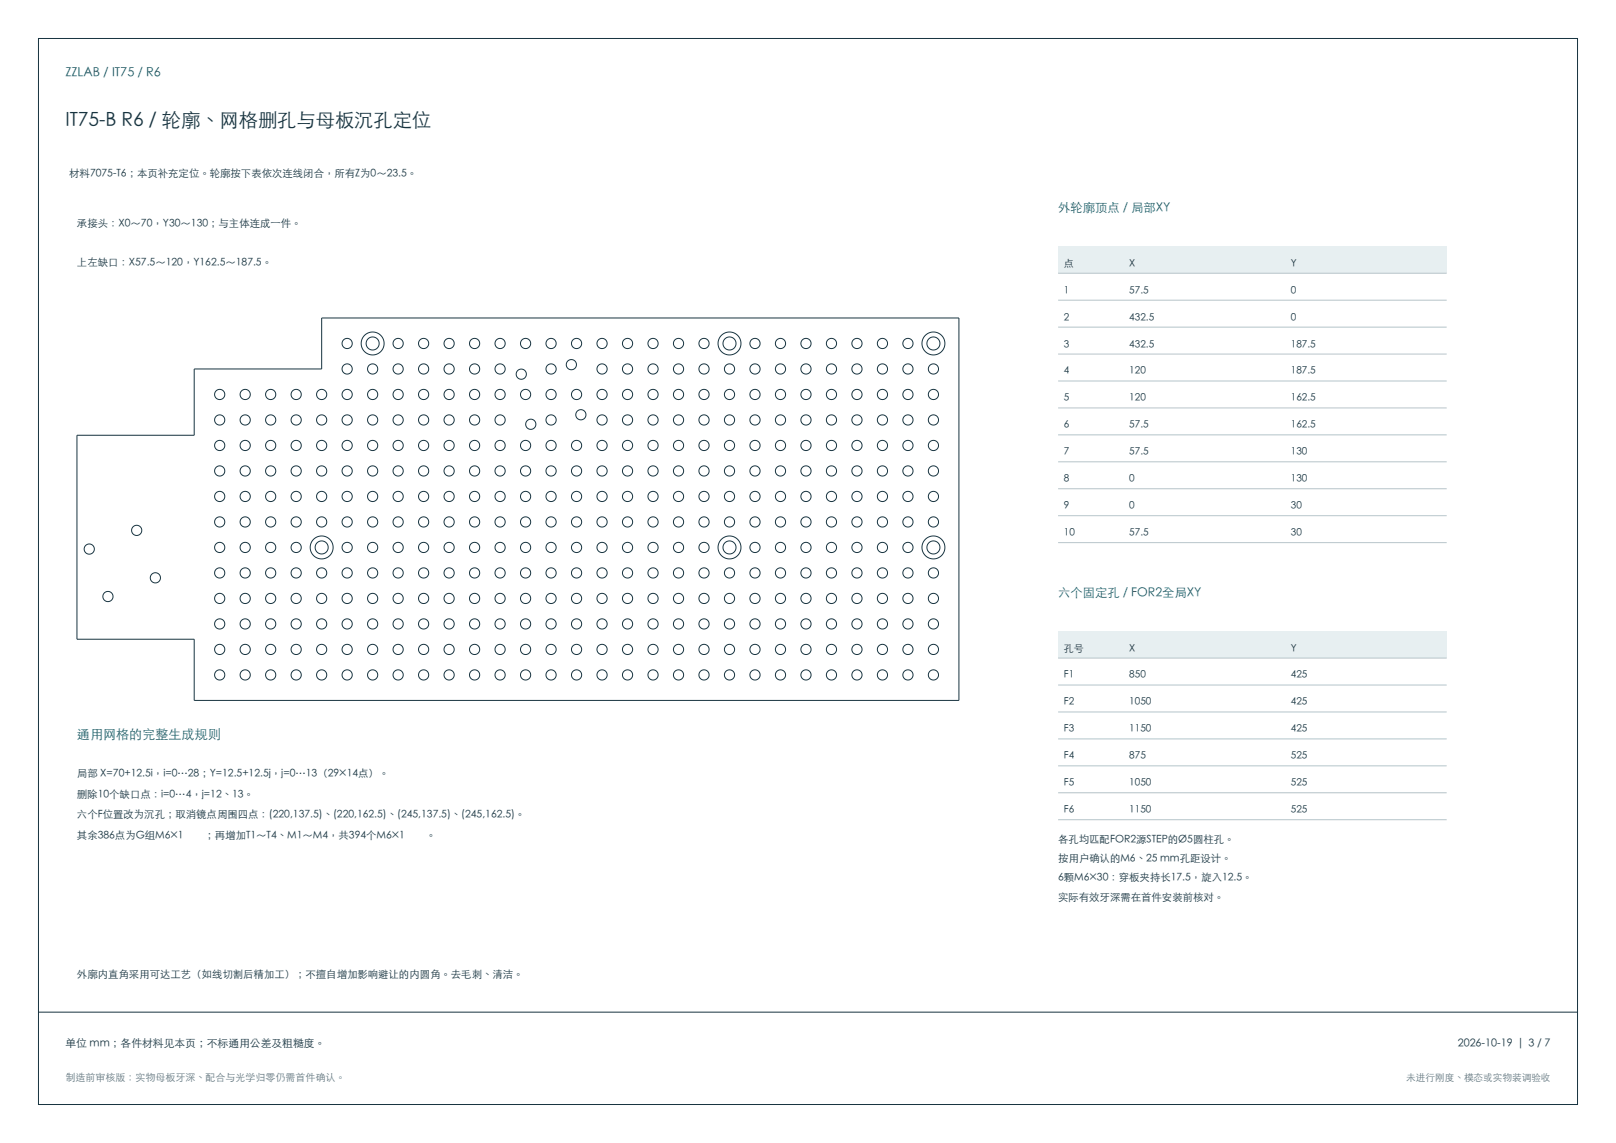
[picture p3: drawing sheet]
<svg xmlns="http://www.w3.org/2000/svg" width="420mm" height="297mm" viewBox="0 0 420 297" stroke-linecap="round" stroke-linejoin="round" font-family="sans-serif">
<g fill="none" stroke="#183440" stroke-width=".26">
<path d="M10 10h400v277h-400zM20 113.1h30.5v-17.2h33.1v-13.3h165.6v99.4h-198.7v-15.9h-30.5zM10 263h400"/>
<circle cx="90.2" cy="89.2" r="1.32"/>
<circle cx="90.2" cy="95.9" r="1.32"/>
<circle cx="96.8" cy="89.2" r="1.7"/>
<circle cx="96.9" cy="95.9" r="1.32"/>
<circle cx="96.9" cy="89.2" r="2.98"/>
<circle cx="103.5" cy="89.2" r="1.33"/>
<circle cx="103.5" cy="95.9" r="1.33"/>
<circle cx="110.1" cy="89.2" r="1.33"/>
<circle cx="110.1" cy="95.9" r="1.33"/>
<circle cx="116.7" cy="95.9" r="1.33"/>
<circle cx="116.7" cy="89.2" r="1.33"/>
<circle cx="123.4" cy="89.2" r="1.33"/>
<circle cx="123.4" cy="95.9" r="1.33"/>
<circle cx="130" cy="95.9" r="1.33"/>
<circle cx="130" cy="89.2" r="1.33"/>
<circle cx="135.5" cy="97.2" r="1.33"/>
<circle cx="136.6" cy="89.2" r="1.33"/>
<circle cx="143.2" cy="89.2" r="1.33"/>
<circle cx="143.2" cy="95.9" r="1.33"/>
<circle cx="148.5" cy="94.8" r="1.32"/>
<circle cx="149.9" cy="89.2" r="1.33"/>
<circle cx="156.5" cy="89.2" r="1.33"/>
<circle cx="156.5" cy="95.9" r="1.33"/>
<circle cx="163.1" cy="89.2" r="1.33"/>
<circle cx="163.1" cy="95.9" r="1.33"/>
<circle cx="169.7" cy="95.9" r="1.33"/>
<circle cx="169.7" cy="89.2" r="1.33"/>
<circle cx="176.4" cy="89.2" r="1.33"/>
<circle cx="176.4" cy="95.9" r="1.33"/>
<circle cx="183" cy="89.2" r="1.33"/>
<circle cx="183" cy="95.9" r="1.33"/>
<circle cx="189.6" cy="89.2" r="1.7"/>
<circle cx="189.6" cy="95.9" r="1.33"/>
<circle cx="189.6" cy="89.2" r="2.98"/>
<circle cx="196.2" cy="89.2" r="1.33"/>
<circle cx="196.2" cy="95.9" r="1.33"/>
<circle cx="202.9" cy="89.2" r="1.33"/>
<circle cx="202.9" cy="95.9" r="1.33"/>
<circle cx="209.5" cy="89.2" r="1.33"/>
<circle cx="209.5" cy="95.9" r="1.33"/>
<circle cx="216.1" cy="95.9" r="1.33"/>
<circle cx="216.1" cy="89.2" r="1.33"/>
<circle cx="222.7" cy="95.9" r="1.33"/>
<circle cx="222.7" cy="89.2" r="1.33"/>
<circle cx="229.4" cy="89.2" r="1.33"/>
<circle cx="229.4" cy="95.9" r="1.33"/>
<circle cx="236" cy="95.9" r="1.33"/>
<circle cx="236" cy="89.2" r="1.33"/>
<circle cx="242.6" cy="89.2" r="1.7"/>
<circle cx="242.6" cy="95.9" r="1.33"/>
<circle cx="242.6" cy="89.2" r="2.98"/>
<circle cx="57.1" cy="102.5" r="1.32"/>
<circle cx="57.1" cy="115.7" r="1.32"/>
<circle cx="57.1" cy="109.1" r="1.32"/>
<circle cx="63.7" cy="115.7" r="1.32"/>
<circle cx="63.7" cy="102.5" r="1.32"/>
<circle cx="63.7" cy="109.1" r="1.32"/>
<circle cx="70.4" cy="115.7" r="1.32"/>
<circle cx="70.4" cy="102.5" r="1.32"/>
<circle cx="70.4" cy="109.1" r="1.32"/>
<circle cx="77" cy="115.7" r="1.32"/>
<circle cx="77" cy="102.5" r="1.32"/>
<circle cx="77" cy="109.1" r="1.32"/>
<circle cx="83.6" cy="102.5" r="1.32"/>
<circle cx="83.6" cy="115.7" r="1.32"/>
<circle cx="83.6" cy="109.1" r="1.32"/>
<circle cx="90.2" cy="115.7" r="1.32"/>
<circle cx="90.2" cy="102.5" r="1.32"/>
<circle cx="90.2" cy="109.1" r="1.32"/>
<circle cx="96.9" cy="109.1" r="1.32"/>
<circle cx="96.9" cy="102.5" r="1.32"/>
<circle cx="96.9" cy="115.7" r="1.32"/>
<circle cx="103.5" cy="102.5" r="1.33"/>
<circle cx="103.5" cy="115.7" r="1.33"/>
<circle cx="103.5" cy="109.1" r="1.33"/>
<circle cx="110.1" cy="115.7" r="1.33"/>
<circle cx="110.1" cy="102.5" r="1.33"/>
<circle cx="110.1" cy="109.1" r="1.33"/>
<circle cx="116.7" cy="109.1" r="1.33"/>
<circle cx="116.7" cy="102.5" r="1.33"/>
<circle cx="116.7" cy="115.7" r="1.33"/>
<circle cx="123.4" cy="115.7" r="1.33"/>
<circle cx="123.4" cy="109.1" r="1.33"/>
<circle cx="123.4" cy="102.5" r="1.33"/>
<circle cx="130" cy="115.7" r="1.33"/>
<circle cx="130" cy="102.5" r="1.33"/>
<circle cx="130" cy="109.1" r="1.33"/>
<circle cx="136.6" cy="115.7" r="1.33"/>
<circle cx="136.6" cy="102.5" r="1.33"/>
<circle cx="138" cy="110.2" r="1.33"/>
<circle cx="143.2" cy="115.7" r="1.33"/>
<circle cx="143.2" cy="102.5" r="1.33"/>
<circle cx="143.2" cy="109.1" r="1.33"/>
<circle cx="149.9" cy="115.7" r="1.33"/>
<circle cx="149.9" cy="102.5" r="1.33"/>
<circle cx="151" cy="107.8" r="1.33"/>
<circle cx="156.5" cy="115.7" r="1.33"/>
<circle cx="156.5" cy="102.5" r="1.33"/>
<circle cx="156.5" cy="109.1" r="1.33"/>
<circle cx="163.1" cy="102.5" r="1.33"/>
<circle cx="163.1" cy="115.7" r="1.33"/>
<circle cx="163.1" cy="109.1" r="1.33"/>
<circle cx="169.7" cy="115.7" r="1.33"/>
<circle cx="169.7" cy="109.1" r="1.33"/>
<circle cx="169.7" cy="102.5" r="1.33"/>
<circle cx="176.4" cy="109.1" r="1.33"/>
<circle cx="176.4" cy="115.7" r="1.33"/>
<circle cx="176.4" cy="102.5" r="1.33"/>
<circle cx="183" cy="109.1" r="1.33"/>
<circle cx="183" cy="115.7" r="1.33"/>
<circle cx="183" cy="102.5" r="1.33"/>
<circle cx="189.6" cy="109.1" r="1.33"/>
<circle cx="189.6" cy="115.7" r="1.33"/>
<circle cx="189.6" cy="102.5" r="1.33"/>
<circle cx="196.2" cy="109.1" r="1.33"/>
<circle cx="196.2" cy="102.5" r="1.33"/>
<circle cx="196.2" cy="115.7" r="1.33"/>
<circle cx="202.9" cy="109.1" r="1.33"/>
<circle cx="202.9" cy="115.7" r="1.33"/>
<circle cx="202.9" cy="102.5" r="1.33"/>
<circle cx="209.5" cy="109.1" r="1.33"/>
<circle cx="209.5" cy="102.5" r="1.33"/>
<circle cx="209.5" cy="115.7" r="1.33"/>
<circle cx="216.1" cy="109.1" r="1.33"/>
<circle cx="216.1" cy="115.7" r="1.33"/>
<circle cx="216.1" cy="102.5" r="1.33"/>
<circle cx="222.7" cy="109.1" r="1.33"/>
<circle cx="222.7" cy="102.5" r="1.33"/>
<circle cx="222.7" cy="115.7" r="1.33"/>
<circle cx="229.4" cy="115.7" r="1.33"/>
<circle cx="229.4" cy="109.1" r="1.33"/>
<circle cx="229.4" cy="102.5" r="1.33"/>
<circle cx="236" cy="109.1" r="1.33"/>
<circle cx="236" cy="102.5" r="1.33"/>
<circle cx="236" cy="115.7" r="1.33"/>
<circle cx="242.6" cy="115.7" r="1.33"/>
<circle cx="242.6" cy="109.1" r="1.33"/>
<circle cx="242.6" cy="102.5" r="1.33"/>
<circle cx="35.5" cy="137.8" r="1.33"/>
<circle cx="57.1" cy="135.6" r="1.32"/>
<circle cx="57.1" cy="122.4" r="1.32"/>
<circle cx="57.1" cy="129" r="1.32"/>
<circle cx="63.7" cy="122.4" r="1.32"/>
<circle cx="63.7" cy="135.6" r="1.32"/>
<circle cx="63.7" cy="129" r="1.32"/>
<circle cx="70.4" cy="135.6" r="1.32"/>
<circle cx="70.4" cy="122.4" r="1.32"/>
<circle cx="70.4" cy="129" r="1.32"/>
<circle cx="77" cy="135.6" r="1.32"/>
<circle cx="77" cy="122.4" r="1.32"/>
<circle cx="77" cy="129" r="1.32"/>
<circle cx="83.6" cy="135.6" r="1.32"/>
<circle cx="83.6" cy="122.4" r="1.32"/>
<circle cx="83.6" cy="129" r="1.32"/>
<circle cx="90.2" cy="135.6" r="1.32"/>
<circle cx="90.2" cy="122.4" r="1.32"/>
<circle cx="90.2" cy="129" r="1.32"/>
<circle cx="96.9" cy="135.6" r="1.32"/>
<circle cx="96.9" cy="129" r="1.32"/>
<circle cx="96.9" cy="122.4" r="1.32"/>
<circle cx="103.5" cy="135.6" r="1.33"/>
<circle cx="103.5" cy="129" r="1.33"/>
<circle cx="103.5" cy="122.4" r="1.33"/>
<circle cx="110.1" cy="122.4" r="1.33"/>
<circle cx="110.1" cy="135.6" r="1.33"/>
<circle cx="110.1" cy="129" r="1.33"/>
<circle cx="116.7" cy="122.4" r="1.33"/>
<circle cx="116.7" cy="135.6" r="1.33"/>
<circle cx="116.7" cy="129" r="1.33"/>
<circle cx="123.4" cy="122.4" r="1.33"/>
<circle cx="123.4" cy="129" r="1.33"/>
<circle cx="123.4" cy="135.6" r="1.33"/>
<circle cx="130" cy="122.4" r="1.33"/>
<circle cx="130" cy="135.6" r="1.33"/>
<circle cx="130" cy="129" r="1.33"/>
<circle cx="136.6" cy="129" r="1.33"/>
<circle cx="136.6" cy="122.4" r="1.33"/>
<circle cx="136.6" cy="135.6" r="1.33"/>
<circle cx="143.2" cy="135.6" r="1.33"/>
<circle cx="143.2" cy="129" r="1.33"/>
<circle cx="143.2" cy="122.4" r="1.33"/>
<circle cx="149.9" cy="135.6" r="1.33"/>
<circle cx="149.9" cy="122.4" r="1.33"/>
<circle cx="149.9" cy="129" r="1.33"/>
<circle cx="156.5" cy="135.6" r="1.33"/>
<circle cx="156.5" cy="129" r="1.33"/>
<circle cx="156.5" cy="122.4" r="1.33"/>
<circle cx="163.1" cy="135.6" r="1.33"/>
<circle cx="163.1" cy="129" r="1.33"/>
<circle cx="163.1" cy="122.4" r="1.33"/>
<circle cx="169.7" cy="135.6" r="1.33"/>
<circle cx="169.7" cy="129" r="1.33"/>
<circle cx="169.7" cy="122.4" r="1.33"/>
<circle cx="176.4" cy="135.6" r="1.33"/>
<circle cx="176.4" cy="122.4" r="1.33"/>
<circle cx="176.4" cy="129" r="1.33"/>
<circle cx="183" cy="135.6" r="1.33"/>
<circle cx="183" cy="122.4" r="1.33"/>
<circle cx="183" cy="129" r="1.33"/>
<circle cx="189.6" cy="135.6" r="1.33"/>
<circle cx="189.6" cy="129" r="1.33"/>
<circle cx="189.6" cy="122.4" r="1.33"/>
<circle cx="196.2" cy="122.4" r="1.33"/>
<circle cx="196.2" cy="135.6" r="1.33"/>
<circle cx="196.2" cy="129" r="1.33"/>
<circle cx="202.9" cy="129" r="1.33"/>
<circle cx="202.9" cy="122.4" r="1.33"/>
<circle cx="202.9" cy="135.6" r="1.33"/>
<circle cx="209.5" cy="122.4" r="1.33"/>
<circle cx="209.5" cy="135.6" r="1.33"/>
<circle cx="209.5" cy="129" r="1.33"/>
<circle cx="216.1" cy="135.6" r="1.33"/>
<circle cx="216.1" cy="129" r="1.33"/>
<circle cx="216.1" cy="122.4" r="1.33"/>
<circle cx="222.7" cy="129" r="1.33"/>
<circle cx="222.7" cy="122.4" r="1.33"/>
<circle cx="222.7" cy="135.6" r="1.33"/>
<circle cx="229.4" cy="129" r="1.33"/>
<circle cx="229.4" cy="135.6" r="1.33"/>
<circle cx="229.4" cy="122.4" r="1.33"/>
<circle cx="236" cy="122.4" r="1.33"/>
<circle cx="236" cy="129" r="1.33"/>
<circle cx="236" cy="135.6" r="1.33"/>
<circle cx="242.6" cy="135.6" r="1.33"/>
<circle cx="242.6" cy="129" r="1.33"/>
<circle cx="242.6" cy="122.4" r="1.33"/>
<circle cx="23.2" cy="142.7" r="1.32"/>
<circle cx="28.1" cy="155" r="1.33"/>
<circle cx="40.4" cy="150.1" r="1.32"/>
<circle cx="57.1" cy="155.5" r="1.32"/>
<circle cx="57.1" cy="148.9" r="1.32"/>
<circle cx="57.1" cy="142.2" r="1.32"/>
<circle cx="63.7" cy="155.5" r="1.32"/>
<circle cx="63.7" cy="148.9" r="1.32"/>
<circle cx="63.7" cy="142.2" r="1.32"/>
<circle cx="70.4" cy="155.5" r="1.32"/>
<circle cx="70.4" cy="148.9" r="1.32"/>
<circle cx="70.4" cy="142.2" r="1.32"/>
<circle cx="77" cy="148.9" r="1.32"/>
<circle cx="77" cy="142.2" r="1.32"/>
<circle cx="77" cy="155.5" r="1.32"/>
<circle cx="83.6" cy="142.2" r="1.7"/>
<circle cx="83.6" cy="155.5" r="1.32"/>
<circle cx="83.6" cy="148.9" r="1.32"/>
<circle cx="83.6" cy="142.2" r="2.98"/>
<circle cx="90.2" cy="155.5" r="1.32"/>
<circle cx="90.2" cy="148.9" r="1.32"/>
<circle cx="90.2" cy="142.2" r="1.32"/>
<circle cx="96.9" cy="155.5" r="1.32"/>
<circle cx="96.9" cy="142.2" r="1.32"/>
<circle cx="96.9" cy="148.9" r="1.32"/>
<circle cx="103.5" cy="155.5" r="1.33"/>
<circle cx="103.5" cy="148.9" r="1.33"/>
<circle cx="103.5" cy="142.2" r="1.33"/>
<circle cx="110.1" cy="155.5" r="1.33"/>
<circle cx="110.1" cy="148.9" r="1.33"/>
<circle cx="110.1" cy="142.2" r="1.33"/>
<circle cx="116.7" cy="155.5" r="1.33"/>
<circle cx="116.7" cy="148.9" r="1.33"/>
<circle cx="116.7" cy="142.2" r="1.33"/>
<circle cx="123.4" cy="155.5" r="1.33"/>
<circle cx="123.4" cy="142.2" r="1.33"/>
<circle cx="123.4" cy="148.9" r="1.33"/>
<circle cx="130" cy="142.2" r="1.33"/>
<circle cx="130" cy="148.9" r="1.33"/>
<circle cx="130" cy="155.5" r="1.33"/>
<circle cx="136.6" cy="155.5" r="1.33"/>
<circle cx="136.6" cy="148.9" r="1.33"/>
<circle cx="136.6" cy="142.2" r="1.33"/>
<circle cx="143.2" cy="155.5" r="1.33"/>
<circle cx="143.2" cy="148.9" r="1.33"/>
<circle cx="143.2" cy="142.2" r="1.33"/>
<circle cx="149.9" cy="155.5" r="1.33"/>
<circle cx="149.9" cy="148.9" r="1.33"/>
<circle cx="149.9" cy="142.2" r="1.33"/>
<circle cx="156.5" cy="155.5" r="1.33"/>
<circle cx="156.5" cy="142.2" r="1.33"/>
<circle cx="156.5" cy="148.9" r="1.33"/>
<circle cx="163.1" cy="155.5" r="1.33"/>
<circle cx="163.1" cy="148.9" r="1.33"/>
<circle cx="163.1" cy="142.2" r="1.33"/>
<circle cx="169.7" cy="155.5" r="1.33"/>
<circle cx="169.7" cy="148.9" r="1.33"/>
<circle cx="169.7" cy="142.2" r="1.33"/>
<circle cx="176.4" cy="155.5" r="1.33"/>
<circle cx="176.4" cy="148.9" r="1.33"/>
<circle cx="176.4" cy="142.2" r="1.33"/>
<circle cx="183" cy="155.5" r="1.33"/>
<circle cx="183" cy="148.9" r="1.33"/>
<circle cx="183" cy="142.2" r="1.33"/>
<circle cx="189.6" cy="142.2" r="1.7"/>
<circle cx="189.6" cy="155.5" r="1.33"/>
<circle cx="189.6" cy="148.9" r="1.33"/>
<circle cx="189.6" cy="142.2" r="2.98"/>
<circle cx="196.2" cy="148.9" r="1.33"/>
<circle cx="196.2" cy="155.5" r="1.33"/>
<circle cx="196.2" cy="142.2" r="1.33"/>
<circle cx="202.9" cy="155.5" r="1.33"/>
<circle cx="202.9" cy="142.2" r="1.33"/>
<circle cx="202.9" cy="148.9" r="1.33"/>
<circle cx="209.5" cy="155.5" r="1.33"/>
<circle cx="209.5" cy="148.9" r="1.33"/>
<circle cx="209.5" cy="142.2" r="1.33"/>
<circle cx="216.1" cy="148.9" r="1.33"/>
<circle cx="216.1" cy="155.5" r="1.33"/>
<circle cx="216.1" cy="142.2" r="1.33"/>
<circle cx="222.7" cy="148.9" r="1.33"/>
<circle cx="222.7" cy="155.5" r="1.33"/>
<circle cx="222.7" cy="142.2" r="1.33"/>
<circle cx="229.4" cy="142.2" r="1.33"/>
<circle cx="229.4" cy="155.5" r="1.33"/>
<circle cx="229.4" cy="148.9" r="1.33"/>
<circle cx="236" cy="155.5" r="1.33"/>
<circle cx="236" cy="142.2" r="1.33"/>
<circle cx="236" cy="148.9" r="1.33"/>
<circle cx="242.6" cy="142.2" r="1.7"/>
<circle cx="242.6" cy="155.5" r="1.33"/>
<circle cx="242.6" cy="148.9" r="1.33"/>
<circle cx="242.6" cy="142.2" r="2.98"/>
<circle cx="57.1" cy="168.7" r="1.32"/>
<circle cx="57.1" cy="175.4" r="1.32"/>
<circle cx="57.1" cy="162.1" r="1.32"/>
<circle cx="63.7" cy="175.4" r="1.32"/>
<circle cx="63.7" cy="168.7" r="1.32"/>
<circle cx="63.7" cy="162.1" r="1.32"/>
<circle cx="70.4" cy="168.7" r="1.32"/>
<circle cx="70.4" cy="162.1" r="1.32"/>
<circle cx="70.4" cy="175.4" r="1.32"/>
<circle cx="77" cy="175.4" r="1.32"/>
<circle cx="77" cy="162.1" r="1.32"/>
<circle cx="77" cy="168.7" r="1.32"/>
<circle cx="83.6" cy="175.4" r="1.32"/>
<circle cx="83.6" cy="168.7" r="1.32"/>
<circle cx="83.6" cy="162.1" r="1.32"/>
<circle cx="90.2" cy="168.7" r="1.32"/>
<circle cx="90.2" cy="175.4" r="1.32"/>
<circle cx="90.2" cy="162.1" r="1.32"/>
<circle cx="96.9" cy="175.4" r="1.32"/>
<circle cx="96.9" cy="168.7" r="1.32"/>
<circle cx="96.9" cy="162.1" r="1.32"/>
<circle cx="103.5" cy="168.7" r="1.33"/>
<circle cx="103.5" cy="162.1" r="1.33"/>
<circle cx="103.5" cy="175.4" r="1.33"/>
<circle cx="110.1" cy="168.7" r="1.33"/>
<circle cx="110.1" cy="175.4" r="1.33"/>
<circle cx="110.1" cy="162.1" r="1.33"/>
<circle cx="116.7" cy="175.4" r="1.33"/>
<circle cx="116.7" cy="162.1" r="1.33"/>
<circle cx="116.7" cy="168.7" r="1.33"/>
<circle cx="123.4" cy="168.7" r="1.33"/>
<circle cx="123.4" cy="175.4" r="1.33"/>
<circle cx="123.4" cy="162.1" r="1.33"/>
<circle cx="130" cy="175.4" r="1.33"/>
<circle cx="130" cy="162.1" r="1.33"/>
<circle cx="130" cy="168.7" r="1.33"/>
<circle cx="136.6" cy="175.4" r="1.33"/>
<circle cx="136.6" cy="162.1" r="1.33"/>
<circle cx="136.6" cy="168.7" r="1.33"/>
<circle cx="143.2" cy="168.7" r="1.33"/>
<circle cx="143.2" cy="175.4" r="1.33"/>
<circle cx="143.2" cy="162.1" r="1.33"/>
<circle cx="149.9" cy="168.7" r="1.33"/>
<circle cx="149.9" cy="175.4" r="1.33"/>
<circle cx="149.9" cy="162.1" r="1.33"/>
<circle cx="156.5" cy="162.1" r="1.33"/>
<circle cx="156.5" cy="175.4" r="1.33"/>
<circle cx="156.5" cy="168.7" r="1.33"/>
<circle cx="163.1" cy="168.7" r="1.33"/>
<circle cx="163.1" cy="175.4" r="1.33"/>
<circle cx="163.1" cy="162.1" r="1.33"/>
<circle cx="169.7" cy="168.7" r="1.33"/>
<circle cx="169.7" cy="175.4" r="1.33"/>
<circle cx="169.7" cy="162.1" r="1.33"/>
<circle cx="176.4" cy="168.7" r="1.33"/>
<circle cx="176.4" cy="175.4" r="1.33"/>
<circle cx="176.4" cy="162.1" r="1.33"/>
<circle cx="183" cy="168.7" r="1.33"/>
<circle cx="183" cy="175.4" r="1.33"/>
<circle cx="183" cy="162.1" r="1.33"/>
<circle cx="189.6" cy="175.4" r="1.33"/>
<circle cx="189.6" cy="162.1" r="1.33"/>
<circle cx="189.6" cy="168.7" r="1.33"/>
<circle cx="196.2" cy="168.7" r="1.33"/>
<circle cx="196.2" cy="175.4" r="1.33"/>
<circle cx="196.2" cy="162.1" r="1.33"/>
<circle cx="202.9" cy="162.1" r="1.33"/>
<circle cx="202.9" cy="175.4" r="1.33"/>
<circle cx="202.9" cy="168.7" r="1.33"/>
<circle cx="209.5" cy="168.7" r="1.33"/>
<circle cx="209.5" cy="162.1" r="1.33"/>
<circle cx="209.5" cy="175.4" r="1.33"/>
<circle cx="216.1" cy="168.7" r="1.33"/>
<circle cx="216.1" cy="175.4" r="1.33"/>
<circle cx="216.1" cy="162.1" r="1.33"/>
<circle cx="222.7" cy="175.4" r="1.33"/>
<circle cx="222.7" cy="162.1" r="1.33"/>
<circle cx="222.7" cy="168.7" r="1.33"/>
<circle cx="229.4" cy="168.7" r="1.33"/>
<circle cx="229.4" cy="175.4" r="1.33"/>
<circle cx="229.4" cy="162.1" r="1.33"/>
<circle cx="236" cy="175.4" r="1.33"/>
<circle cx="236" cy="162.1" r="1.33"/>
<circle cx="236" cy="168.7" r="1.33"/>
<circle cx="242.6" cy="175.4" r="1.33"/>
<circle cx="242.6" cy="162.1" r="1.33"/>
<circle cx="242.6" cy="168.7" r="1.33"/>
</g>
<g fill="#e7eff1">
<path d="M275 64h17v7h-17z" fill-rule="evenodd"/>
<path d="M292 64h42v7h-42z" fill-rule="evenodd"/>
<path d="M334 64h42v7h-42z" fill-rule="evenodd"/>
</g>
<path d="M275 71h101M275 78h101M275 85h101M275 92h101M275 99h101M275 106h101M275 113h101M275 120h101M275 127h101M275 134h101M275 141h101" fill="none" stroke="#b5c4ca" stroke-width=".26"/>
<g fill="#e7eff1">
<path d="M275 164h17v7h-17z" fill-rule="evenodd"/>
<path d="M292 164h42v7h-42z" fill-rule="evenodd"/>
<path d="M334 164h42v7h-42z" fill-rule="evenodd"/>
</g>
<path d="M275 171h101M275 178h101M275 185h101M275 192h101M275 199h101M275 206h101M275 213h101" fill="none" stroke="#b5c4ca" stroke-width=".26"/>
<text font-size="5" fill="#183440" x="17" y="33">IT75-B R6 / 轮廓、网格删孔与母板沉孔定位</text>
<text font-size="3.4" fill="#126b73" x="20" y="192">通用网格的完整生成规则</text>
<text font-size="3.3" fill="#126b73" x="17" y="20">ZZLAB / IT75 / R6</text>
<g font-size="3.2" fill="#126b73">
<text x="275" y="55">外轮廓顶点 / 局部XY</text>
<text x="275" y="155">六个固定孔 / FOR2全局XY</text>
</g>
<g font-size="2.8" fill="#183440">
<text x="17" y="272">单位 mm；各件材料见本页；不标通用公差及粗糙度。</text>
<text x="378.9" y="272">2026-10-19 | 3 / 7</text>
</g>
<g font-size="2.7" fill="#183440">
<text x="18" y="46">材料7075-T6；本页补充定位。轮廓按下表依次连线闭合，所有Z为0～23.5。</text>
<text x="20" y="59">承接头：X0～70，Y30～130；与主体连成一件。</text>
<text x="20" y="69">上左缺口：X57.5～120，Y162.5～187.5。</text>
<text x="20" y="202">局部 X=70+12.5i，i=0…28；Y=12.5+12.5j，j=0…13（29×14点）。</text>
<text x="20" y="207.3">删除10个缺口点：i=0…4，j=12、13。</text>
<text x="20" y="212.6">六个F位置改为沉孔；取消镜点周围四点：(220,137.5)、(220,162.5)、(245,137.5)、(245,162.5)。</text>
<text x="20" y="217.9">其余386点为G组M6×1</text>
<text x="53.1" y="217.9">；再增加T1～T4、M1～M4，共394个M6×1</text>
<text x="110.7" y="217.9">。</text>
<text x="275" y="219">各孔均匹配FOR2源STEP的Ø5圆柱孔。</text>
<text x="275" y="224">按用户确认的M6、25 mm孔距设计。</text>
<text x="275" y="229">6颗M6×30：穿板夹持长17.5，旋入12.5。</text>
<text x="275" y="234">实际有效牙深需在首件安装前核对。</text>
<text x="20" y="254">外廓内直角采用可达工艺（如线切割后精加工）；不擅自增加影响避让的内圆角。去毛刺、清洁。</text>
</g>
<g font-size="2.6" fill="#183440">
<text x="276.5" y="69.3">点</text>
<text x="293.5" y="69.3">X</text>
<text x="335.5" y="69.3">Y</text>
<text x="276.5" y="76.3">1</text>
<text x="293.5" y="76.3">57.5</text>
<text x="335.5" y="76.3">0</text>
<text x="276.5" y="83.3">2</text>
<text x="293.5" y="83.3">432.5</text>
<text x="335.5" y="83.3">0</text>
<text x="276.5" y="90.3">3</text>
<text x="293.5" y="90.3">432.5</text>
<text x="335.5" y="90.3">187.5</text>
<text x="276.5" y="97.3">4</text>
<text x="293.5" y="97.3">120</text>
<text x="335.5" y="97.3">187.5</text>
<text x="276.5" y="104.3">5</text>
<text x="293.5" y="104.3">120</text>
<text x="335.5" y="104.3">162.5</text>
<text x="276.5" y="111.3">6</text>
<text x="293.5" y="111.3">57.5</text>
<text x="335.5" y="111.3">162.5</text>
<text x="276.5" y="118.3">7</text>
<text x="293.5" y="118.3">57.5</text>
<text x="335.5" y="118.3">130</text>
<text x="276.5" y="125.3">8</text>
<text x="293.5" y="125.3">0</text>
<text x="335.5" y="125.3">130</text>
<text x="276.5" y="132.3">9</text>
<text x="293.5" y="132.3">0</text>
<text x="335.5" y="132.3">30</text>
<text x="276.5" y="139.3">10</text>
<text x="293.5" y="139.3">57.5</text>
<text x="335.5" y="139.3">30</text>
<text x="276.5" y="169.3">孔号</text>
<text x="293.5" y="169.3">X</text>
<text x="335.5" y="169.3">Y</text>
<text x="276.5" y="176.3">F1</text>
<text x="293.5" y="176.3">850</text>
<text x="335.5" y="176.3">425</text>
<text x="276.5" y="183.3">F2</text>
<text x="293.5" y="183.3">1050</text>
<text x="335.5" y="183.3">425</text>
<text x="276.5" y="190.3">F3</text>
<text x="293.5" y="190.3">1150</text>
<text x="335.5" y="190.3">425</text>
<text x="276.5" y="197.3">F4</text>
<text x="293.5" y="197.3">875</text>
<text x="335.5" y="197.3">525</text>
<text x="276.5" y="204.3">F5</text>
<text x="293.5" y="204.3">1050</text>
<text x="335.5" y="204.3">525</text>
<text x="276.5" y="211.3">F6</text>
<text x="293.5" y="211.3">1150</text>
<text x="335.5" y="211.3">525</text>
</g>
<text font-size="2.6" fill="#637781" x="17" y="281">制造前审核版：实物母板牙深、配合与光学归零仍需首件确认。</text>
<text font-size="2.5" fill="#637781" x="365.5" y="281">未进行刚度、模态或实物装调验收</text>
</svg>
